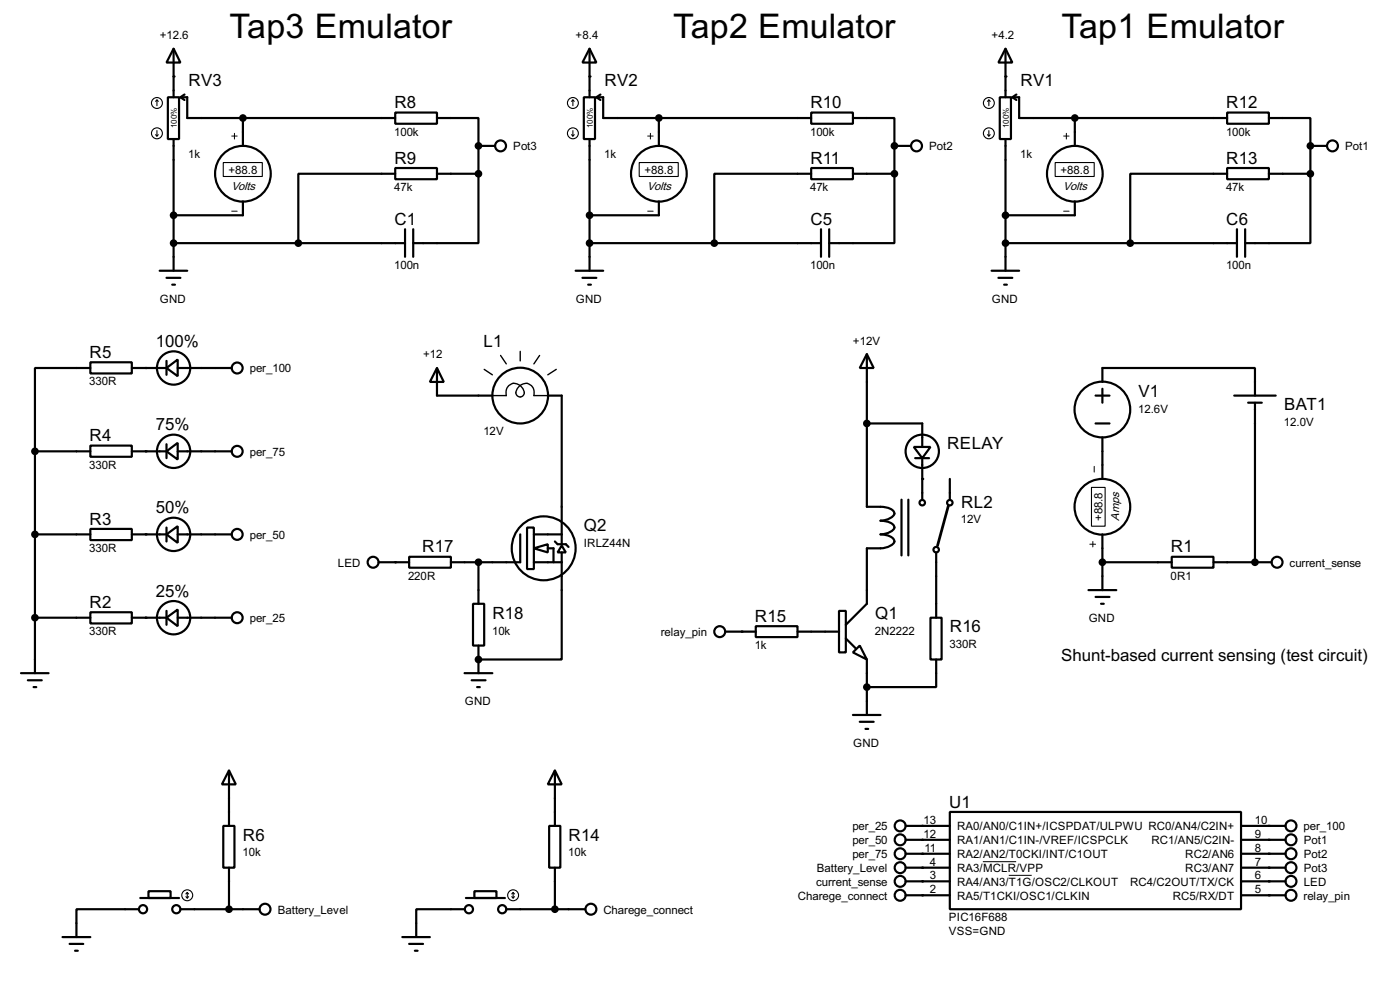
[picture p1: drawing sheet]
<svg xmlns="http://www.w3.org/2000/svg" width="256mm" height="180mm" viewBox="0 0 256 180" stroke-linecap="round" stroke-linejoin="round" font-family="sans-serif">
<g fill="#000">
<circle cx="31.8" cy="14" r=".2"/>
<circle cx="108" cy="14" r=".2"/>
<circle cx="184.2" cy="14" r=".2"/>
<circle cx="87.7" cy="26.7" r=".2"/>
<circle cx="163.9" cy="26.7" r=".2"/>
<circle cx="240.1" cy="26.7" r=".2"/>
<circle cx="26.7" cy="67.4" r=".2"/>
<circle cx="26.7" cy="97.8" r=".2"/>
<circle cx="26.7" cy="82.6" r=".2"/>
<circle cx="169" cy="87.7" r=".2"/>
<circle cx="26.7" cy="113.1" r=".2"/>
<circle cx="72.4" cy="102.9" r=".2"/>
<circle cx="135.9" cy="115.6" r=".2"/>
<circle cx="229.9" cy="102.9" r=".2"/>
<circle cx="87.7" cy="120.7" r=".2"/>
<circle cx="169" cy="151.2" r=".2"/>
<circle cx="169" cy="153.7" r=".2"/>
<circle cx="169" cy="156.3" r=".2"/>
<circle cx="169" cy="158.8" r=".2"/>
<circle cx="232.5" cy="153.7" r=".2"/>
<circle cx="232.5" cy="158.8" r=".2"/>
<circle cx="232.5" cy="151.2" r=".2"/>
<circle cx="232.5" cy="156.3" r=".2"/>
<circle cx="169" cy="163.9" r=".2"/>
<circle cx="169" cy="161.3" r=".2"/>
<circle cx="232.5" cy="163.9" r=".2"/>
<circle cx="232.5" cy="161.3" r=".2"/>
</g>
<g fill="none" stroke="#000" stroke-width=".4">
<path d="M30.8 17.8h2v7.7h-2zM31.8 8.9l1.3 2.6h-2.6zM31.8 8.9v8.9M33.1 17.8h1.2v3.8h38.1M33.1 17.8l.7 .5M33.8 17.3l-.7 .5M107 17.8h2v7.7h-2zM108 8.9l1.3 2.6h-2.6zM108 8.9v8.9M109.3 17.8h1.2v3.8h38.1M109.3 17.8l.7 .5M110 17.3l-.7 .5"/>
<path d="M183.2 17.8h2v7.7h-2zM184.2 8.9l1.3 2.6h-2.6zM184.2 8.9v8.9M185.5 17.8h1.2v3.8h38.1M185.5 17.8l.7 .5M186.2 17.3l-.7 .5M31.8 25.5v24.1M44.5 21.6v5.1M44.5 36.9v2.5h-12.7M72.4 20.6h7.7v2.1h-7.7zM72.4 30.8h7.7v2h-7.7zM72.4 31.8h-17.7v12.7"/>
<path d="M80.1 21.6h7.6v5.1M80.1 31.8h7.6M87.7 31.8v12.7h-12M87.7 26.7v5.1M87.7 26.7h3M108 25.5v24.1M120.7 36.9v2.5h-12.7M120.7 21.6v5.1M148.6 20.6h7.7v2.1h-7.7zM148.6 30.8h7.7v2h-7.7zM148.6 31.8h-17.7v12.7M156.3 21.6h7.6v5.1"/>
<path d="M156.3 31.8h7.6M163.9 31.8v12.7h-12M163.9 26.7v5.1M163.9 26.7h3M184.2 25.5v24.1M196.9 36.9v2.5h-12.7M196.9 21.6v5.1M224.8 20.6h7.7v2.1h-7.7zM224.8 30.8h7.7v2h-7.7zM224.8 31.8h-17.7v12.7M232.5 21.6h7.6v5.1M232.5 31.8h7.6"/>
<path d="M240.1 31.8v12.7h-12M240.1 26.7v5.1M240.1 26.7h3M29.3 49.6h5M30.5 50.9h2.6M31.6 52.1h.5M31.8 44.5h42.4M74.2 42v5M75.7 42v5M105.5 49.6h5M106.7 50.9h2.6M107.8 52.1h.5"/>
<path d="M108 44.5h42.4M150.4 42v5M151.9 42v5M181.7 49.6h5M182.9 50.9h2.6M184 52.1h.5M184.2 44.5h42.4M226.6 42v5M228.1 42v5M16.6 66.3h7.6v2.1h-7.6zM16.6 67.4h-10.2v15.2M24.2 67.4h6.3"/>
<path d="M30.5 67.4l2.1-1.6v3.1zM30.5 66.1v2.5M32.6 67.4h9.9M80.1 67.4l1.2 2.5h-2.5zM80.1 67.4v5h10.1M100.4 72.4h2.5v22.9M158.8 64.8l1.3 2.6h-2.6zM158.8 64.8v28a8.6 8.6 0 0 1 4.3 .3 .87 .87 0 0 1 .7 1.2 3.2 3.2 0 0 1-2.5 1 3.2 3.2 0 0 1 2.5 .9 .86 .86 0 0 1-.7 1.2l-1.2 .3-.6 .1a2.33 2.33 0 0 1 2.6 1.3 2.68 2.68 0 0 1-2.6 1.3h-2.5v10.1l-3.8 3.9M158.8 77.5h10.2v4.3M200.7 77.5h2.6M200.7 72.4h2.6M202 69.9v-2.5h27.9v5"/>
<path d="M202 71.2v2.5M226.1 72.4h7.6M228.7 73.7h2.5M229.9 73.7v29.2M6.4 82.6h10.2M6.4 82.6v40.6M6.4 97.8h10.2M16.6 96.8h7.6v2.1h-7.6zM16.6 81.6h7.6v2h-7.6zM24.2 82.6h6.3M24.2 97.8h6.3M30.5 97.8l2.1-1.5v3.1z"/>
<path d="M30.5 82.6l2.1-1.5v3zM30.5 81.3v2.6M30.5 96.6v2.5M32.6 82.6h9.9M32.6 97.8h9.9M95.3 97.8v5.1h-12.7M96.6 96.6h1.2v7.6h-1.2zM97.8 97.8h5.1M101.7 99.1l.5 .5h1.5l.5 .5M102.9 99.9l.8 1.2h-1.5zM102.9 95.6v4M165.2 91.5v10.2"/>
<path d="M166.4 91.5v10.2M167.4 81.8h3.1l-1.5 2.1zM167.7 83.9h2.5M169 83.9v7.6M174 87.7v3.8M202 80.1v7.6M202 97.8v10.2M6.4 113.1h10.2M16.6 112.1h7.6v2h-7.6zM24.2 113.1h6.3M30.5 113.1l2.1-1.5v3zM30.5 111.8v2.6"/>
<path d="M32.6 113.1h9.9M69.4 102.9h5.6M75 101.9h7.6v2h-7.6zM86.7 110.5h2v7.7h-2zM87.7 102.9v7.6M87.7 118.2v5M97.8 100.4l2.6-.8v1.5zM97.8 102.9h5.1M100.4 100.4h1v2.5M102.9 101.1v19.6h-15.2M132.9 115.6h5.6M138.5 114.6h7.6v2h-7.6z"/>
<path d="M146.1 115.6h7.6M153.7 111.8h1.3v7.6h-1.3zM155 116.9l1.8 1.8M156.3 119.4l1.2-1.2 1.3 2.5zM170.5 113.1h2v7.6h-2zM171.5 101.1v12M199.4 108h5.1M200.7 109.3h2.6M201.7 110.5h.5M202 102.9h12.7M214.7 101.9h7.6v2h-7.6zM222.3 102.9h10.7"/>
<path d="M3.9 123.2h5M5.1 124.5h2.6M6.2 125.8h.5M85.1 123.2h5.1M86.4 124.5h2.6M87.4 125.8h.5M156.3 130.9h5M157.5 132.1h2.6M158.6 133.4h.5M158.8 120.7v10.2M171.5 120.7v5.1h-12.7M40.9 151.2h2.1v7.6h-2.1z"/>
<path d="M42 141l1.2 2.6h-2.5zM42 141v10.2M42 158.8v7.6M100.6 151.2h2.1v7.6h-2.1zM101.7 141l1.2 2.6h-2.5zM101.7 141v10.2M101.7 158.8v7.6M165.9 153.7h8.1M165.9 156.3h8.1M165.9 158.8h8.1M165.9 151.2h8.1M174 148.6h53.4v17.8h-53.4z"/>
<path d="M227.4 153.7h8.1M227.4 156.3h8.1M227.4 158.8h8.1M227.4 151.2h8.1M11.5 171.5h5.1M12.8 172.8h2.5M13.8 174h.5M25.5 166.4h-11.5v5.1M25.7 164.4h7.1M27.2 163.1h4.1v1.3h-4.1zM33.1 166.4h14.5M73.7 171.5h5.1"/>
<path d="M75 172.8h2.5M76 174h.5M85.1 166.4h-8.8v5.1M85.4 164.4h7.1M86.9 163.1h4.1v1.3h-4.1zM92.8 166.4h14.4M165.9 161.3h8.1M165.9 163.9h8.1M227.4 161.3h8.1M227.4 163.9h8.1"/>
<circle cx="44.5" cy="31.8" r="5.1"/>
<circle cx="91.7" cy="26.7" r="1"/>
<circle cx="120.7" cy="31.8" r="5.1"/>
<circle cx="167.9" cy="26.7" r="1"/>
<circle cx="196.9" cy="31.8" r="5.1"/>
<circle cx="244.1" cy="26.7" r="1"/>
<circle cx="31.8" cy="67.4" r="3.1"/>
<circle cx="43.4" cy="67.4" r="1"/>
<circle cx="95.3" cy="72.4" r="5.1"/>
<circle cx="201.9" cy="75" r="5.1"/>
<circle cx="31.8" cy="82.6" r="3.1"/>
<circle cx="31.8" cy="97.8" r="3.1"/>
<circle cx="43.4" cy="82.6" r="1"/>
<circle cx="43.4" cy="97.8" r="1"/>
<circle cx="168.9" cy="82.6" r="3.1"/>
<circle cx="168.9" cy="92" r=".5"/>
<circle cx="174" cy="92" r=".5"/>
<circle cx="201.9" cy="92.8" r="5.1"/>
<circle cx="31.8" cy="113.1" r="3.1"/>
<circle cx="43.4" cy="113.1" r="1"/>
<circle cx="68.3" cy="102.9" r="1"/>
<circle cx="99.6" cy="100.4" r="5.9"/>
<circle cx="131.8" cy="115.6" r="1"/>
<circle cx="171.5" cy="100.6" r=".5"/>
<circle cx="233.9" cy="102.9" r="1"/>
<circle cx="164.9" cy="158.8" r="1"/>
<circle cx="164.9" cy="151.2" r="1"/>
<circle cx="164.9" cy="156.3" r="1"/>
<circle cx="164.9" cy="153.7" r="1"/>
<circle cx="236.5" cy="158.8" r="1"/>
<circle cx="236.5" cy="153.7" r="1"/>
<circle cx="236.5" cy="156.3" r="1"/>
<circle cx="236.5" cy="151.2" r="1"/>
<circle cx="26.2" cy="166.4" r=".75"/>
<circle cx="32.3" cy="166.4" r=".75"/>
<circle cx="48.5" cy="166.4" r="1"/>
<circle cx="85.9" cy="166.4" r=".75"/>
<circle cx="92" cy="166.4" r=".75"/>
<circle cx="108.2" cy="166.4" r="1"/>
<circle cx="164.9" cy="161.3" r="1"/>
<circle cx="164.9" cy="163.9" r="1"/>
<circle cx="236.5" cy="163.9" r="1"/>
<circle cx="236.5" cy="161.3" r="1"/>
</g>
<g fill="none" stroke="#000" stroke-width=".2">
<path d="M28.8 18.3l-.3 .3M28.8 18.3l.2 .3M28.8 18.3v1.1M105 18.3l-.3 .3M105 18.3l.2 .3M105 18.3v1.1M181.2 18.3l-.3 .3M181.2 18.3l.2 .3M181.2 18.3v1.1M28.5 24.7l.3 .2M28.8 23.9v1M29 24.7l-.2 .2"/>
<path d="M40.9 29.8h7.2v2.5h-7.2zM104.7 24.7l.3 .2M105 23.9v1M105.2 24.7l-.2 .2M117.1 29.8h7.2v2.5h-7.2zM180.9 24.7l.3 .2M181.2 23.9v1M181.4 24.7l-.2 .2M193.3 29.8h7.2v2.5h-7.2zM200 89.2h2.5v7.1h-2.5zM34.1 164.1l.2 .3M34.3 163.4v1"/>
<path d="M34.3 163.4l-.2 .2M34.3 163.4l.3 .2M34.6 164.1l-.3 .3M93.8 164.1l.2 .3M94 163.4v1M94 163.4l-.2 .2M94 163.4l.3 .2M94.3 164.1l-.3 .3"/>
<circle cx="28.7" cy="18.9" r="1"/>
<circle cx="104.9" cy="18.9" r="1"/>
<circle cx="181.1" cy="18.9" r="1"/>
<circle cx="28.7" cy="24.4" r="1"/>
<circle cx="104.9" cy="24.4" r="1"/>
<circle cx="181.1" cy="24.4" r="1"/>
<circle cx="34.3" cy="163.9" r="1"/>
<circle cx="94" cy="163.9" r="1"/>
</g>
<g fill="#000" stroke="#000" stroke-width=".4">
<circle cx="31.8" cy="39.4" r=".5"/>
<circle cx="44.5" cy="21.6" r=".5"/>
<circle cx="87.6" cy="31.8" r=".5"/>
<circle cx="87.6" cy="26.7" r=".5"/>
<circle cx="108" cy="39.4" r=".5"/>
<circle cx="120.7" cy="21.6" r=".5"/>
<circle cx="163.8" cy="31.8" r=".5"/>
<circle cx="163.8" cy="26.7" r=".5"/>
<circle cx="184.2" cy="39.4" r=".5"/>
<circle cx="196.9" cy="21.6" r=".5"/>
<circle cx="240" cy="26.7" r=".5"/>
<circle cx="240" cy="31.8" r=".5"/>
<circle cx="31.8" cy="44.5" r=".5"/>
<circle cx="54.6" cy="44.5" r=".5"/>
<circle cx="108" cy="44.5" r=".5"/>
<circle cx="130.8" cy="44.5" r=".5"/>
<circle cx="184.2" cy="44.5" r=".5"/>
<circle cx="207" cy="44.5" r=".5"/>
<circle cx="158.8" cy="77.5" r=".5"/>
<circle cx="6.4" cy="82.6" r=".5"/>
<circle cx="6.4" cy="97.8" r=".5"/>
<circle cx="6.4" cy="113.1" r=".5"/>
<circle cx="87.6" cy="102.9" r=".5"/>
<circle cx="201.9" cy="102.9" r=".5"/>
<circle cx="229.9" cy="102.9" r=".5"/>
<circle cx="87.6" cy="120.7" r=".5"/>
<circle cx="158.8" cy="125.8" r=".5"/>
<circle cx="41.9" cy="166.4" r=".5"/>
<circle cx="101.6" cy="166.4" r=".5"/>
</g>
<g fill="none" stroke="#000" stroke-width=".18">
<path d="M42.5 24.9h1M42.5 38.7h1M43 24.4v1.1M118.7 24.9h1M118.7 38.7h1M119.2 24.4v1.1M194.9 24.9h1M194.9 38.7h1M195.4 24.4v1.1M199.7 99.6h1M200.2 99.1v1M200.5 85.4v1"/>
<path d="M180.1 157.7h6.1M184.8 160.2h4.2"/>
</g>
<path d="M173.8 92.5l-2 7.4" fill="none" stroke="#000" stroke-width=".5"/>
<path d="M88.7 67.6l1.5 1M90.2 72.4h2.6a1.65 1.65 0 0 1 .9-2.1 1.65 1.65 0 0 1 2.1 .9 .83 .83 0 0 1 .1 1.2 .83 .83 0 0 1-1.2 0 .83 .83 0 0 1 0-1.2 1.69 1.69 0 0 1 2.9-.4l.2 .9v.7h2.6M91.7 65.1l1.1 1.5M95.3 64.3v1.8M98.9 65.1l-1.1 1.5M101.9 67.6l-1.5 1" fill="none" stroke="#000" stroke-width=".25"/>
<g font-size="7">
<text x="42.1" y="7">Tap3 Emulator</text>
<text x="123.3" y="7">Tap2 Emulator</text>
<text x="194.5" y="7">Tap1 Emulator</text>
</g>
<g font-size="3.5">
<text x="34.6" y="15.7">RV3</text>
<text x="110.8" y="15.7">RV2</text>
<text x="187" y="15.7">RV1</text>
<text x="72.3" y="19.8">R8</text>
<text x="148.5" y="19.8">R10</text>
<text x="224.7" y="19.8">R12</text>
<text x="72.3" y="30">R9</text>
<text x="148.5" y="30">R11</text>
<text x="224.7" y="30">R13</text>
<text x="72.3" y="41.2">C1</text>
<text x="148.5" y="41.2">C5</text>
<text x="224.7" y="41.2">C6</text>
<text x="16.4" y="65.5">R5</text>
<text x="28.6" y="63.5">100%</text>
<text x="88.6" y="63.5">L1</text>
<text x="208.6" y="72.6">V1</text>
<text x="235.3" y="75.1">BAT1</text>
<text x="16.4" y="80.8">R4</text>
<text x="28.6" y="78.8">75%</text>
<text x="173.5" y="82.2">RELAY</text>
<text x="28.6" y="94">50%</text>
<text x="176.1" y="92.9">RL2</text>
<text x="16.4" y="96">R3</text>
<text x="77.4" y="101.1">R17</text>
<text x="107" y="97.2">Q2</text>
<text x="214.5" y="101.1">R1</text>
<text x="16.4" y="111.3">R2</text>
<text x="28.6" y="109.2">25%</text>
<text x="90.2" y="113.2">R18</text>
<text x="138.3" y="113.8">R15</text>
<text x="160.3" y="113.2">Q1</text>
<text x="174" y="115.8">R16</text>
<text x="194.4" y="121.1">Shunt-based current sensing (test circuit)</text>
<text x="173.9" y="147.8">U1</text>
<text x="44.5" y="153.9">R6</text>
<text x="104.2" y="153.9">R14</text>
</g>
<g font-size="2.4">
<text x="29.3" y="7.2">+12.6</text>
<text x="105.5" y="7.2">+8.4</text>
<text x="181.7" y="7.2">+4.2</text>
<text x="34.5" y="28.9">1k</text>
<text x="72.2" y="24.9">100k</text>
<text x="94" y="27.5">Pot3</text>
<text x="110.7" y="28.9">1k</text>
<text x="148.4" y="24.9">100k</text>
<text x="170.2" y="27.5">Pot2</text>
<text x="186.9" y="28.9">1k</text>
<text x="224.6" y="24.9">100k</text>
<text x="246.4" y="27.5">Pot1</text>
<text x="41.9" y="31.8">+88.8</text>
<text x="72.2" y="35">47k</text>
<text x="118.1" y="31.8">+88.8</text>
<text x="148.4" y="35">47k</text>
<text x="194.3" y="31.8">+88.8</text>
<text x="224.6" y="35">47k</text>
<text x="72.2" y="49.2">100n</text>
<text x="148.4" y="49.2">100n</text>
<text x="224.6" y="49.2">100n</text>
<text x="29.3" y="55.4">GND</text>
<text x="105.5" y="55.4">GND</text>
<text x="181.7" y="55.4">GND</text>
<text x="77.5" y="65.6">+12</text>
<text x="156.3" y="63.1">+12V</text>
<text x="16.4" y="70.6">330R</text>
<text x="45.8" y="68.1">per_100</text>
<text x="208.5" y="75.5">12.6V</text>
<text x="45.8" y="83.4">per_75</text>
<text x="88.6" y="79.7">12V</text>
<text x="235.2" y="78.1">12.0V</text>
<text x="16.4" y="85.8">330R</text>
<text x="176" y="95.8">12V</text>
<text x="202" y="95.4" transform="rotate(-90 202 95.4)">+88.8</text>
<text x="16.4" y="101.1">330R</text>
<text x="45.8" y="98.6">per_50</text>
<text x="106.9" y="100.1">IRLZ44N</text>
<text x="61.9" y="103.7">LED</text>
<text x="74.8" y="106.1">220R</text>
<text x="214.5" y="106.1">0R1</text>
<text x="236.3" y="103.7">current_sense</text>
<text x="45.8" y="113.9">per_25</text>
<text x="199.4" y="113.9">GND</text>
<text x="16.4" y="116.3">330R</text>
<text x="90.2" y="116.2">10k</text>
<text x="121.1" y="116.4">relay_pin</text>
<text x="138.3" y="118.8">1k</text>
<text x="160.3" y="116.2">2N2222</text>
<text x="174" y="118.7">330R</text>
<text x="85.1" y="129.1">GND</text>
<text x="156.3" y="136.7">GND</text>
<text x="156.2" y="152">per_25</text>
<text x="156.2" y="154.5">per_50</text>
<text x="169.2" y="150.8">13</text>
<text x="169.2" y="153.3">12</text>
<text x="169.4" y="155.9">11</text>
<text x="175.3" y="152">RA0/AN0/C1IN+/ICSPDAT/ULPWU RC0/AN4/C2IN+</text>
<text x="175.3" y="154.5">RA1/AN1/C1IN-/VREF/ICSPCLK</text>
<text x="210.9" y="154.5">RC1/AN5/C2IN-</text>
<text x="229.9" y="150.8">10</text>
<text x="229.9" y="153.3">9</text>
<text x="229.9" y="155.9">8</text>
<text x="238.8" y="152">per_100</text>
<text x="238.8" y="154.5">Pot1</text>
<text x="44.5" y="156.8">10k</text>
<text x="104.1" y="156.8">10k</text>
<text x="149.6" y="159.6">Battery_Level</text>
<text x="156.2" y="157.1">per_75</text>
<text x="170.4" y="160.9">3</text>
<text x="170.4" y="158.4">4</text>
<text x="175.3" y="159.6">RA3/MCLR/VPP</text>
<text x="175.3" y="157.1">RA2/AN2/T0CKI/INT/C1OUT</text>
<text x="217.1" y="157.1">RC2/AN6</text>
<text x="217.1" y="159.6">RC3/AN7</text>
<text x="229.9" y="158.4">7</text>
<text x="229.9" y="160.9">6</text>
<text x="238.8" y="157.1">Pot2</text>
<text x="238.8" y="159.6">Pot3</text>
<text x="50.9" y="167.2">Battery_Level</text>
<text x="110.5" y="167.2">Charege_connect</text>
<text x="146.2" y="164.7">Charege_connect</text>
<text x="149.5" y="162.1">current_sense</text>
<text x="170.4" y="163.5">2</text>
<text x="175.3" y="162.1">RA4/AN3/T1G/OSC2/CLKOUT</text>
<text x="175.3" y="164.7">RA5/T1CKI/OSC1/CLKIN</text>
<text x="207" y="162.1">RC4/C2OUT/TX/CK</text>
<text x="214.8" y="164.7">RC5/RX/DT</text>
<text x="229.9" y="163.5">5</text>
<text x="238.8" y="164.7">relay_pin</text>
<text x="238.8" y="162.1">LED</text>
<text x="173.8" y="168.6">PIC16F688</text>
<text x="173.8" y="171.2">VSS=GND</text>
</g>
<g font-size="2.3">
<text x="42.4" y="34.9">Volts</text>
<text x="118.6" y="34.9">Volts</text>
<text x="194.8" y="34.9">Volts</text>
<text x="205.1" y="95.3" transform="rotate(-90 205.1 95.3)">Amps</text>
</g>
<g font-size="1.7">
<text x="32.4" y="23.5" transform="rotate(-90 32.4 23.5)">100%</text>
<text x="108.6" y="23.5" transform="rotate(-90 108.6 23.5)">100%</text>
<text x="184.8" y="23.5" transform="rotate(-90 184.8 23.5)">100%</text>
</g>
</svg>
